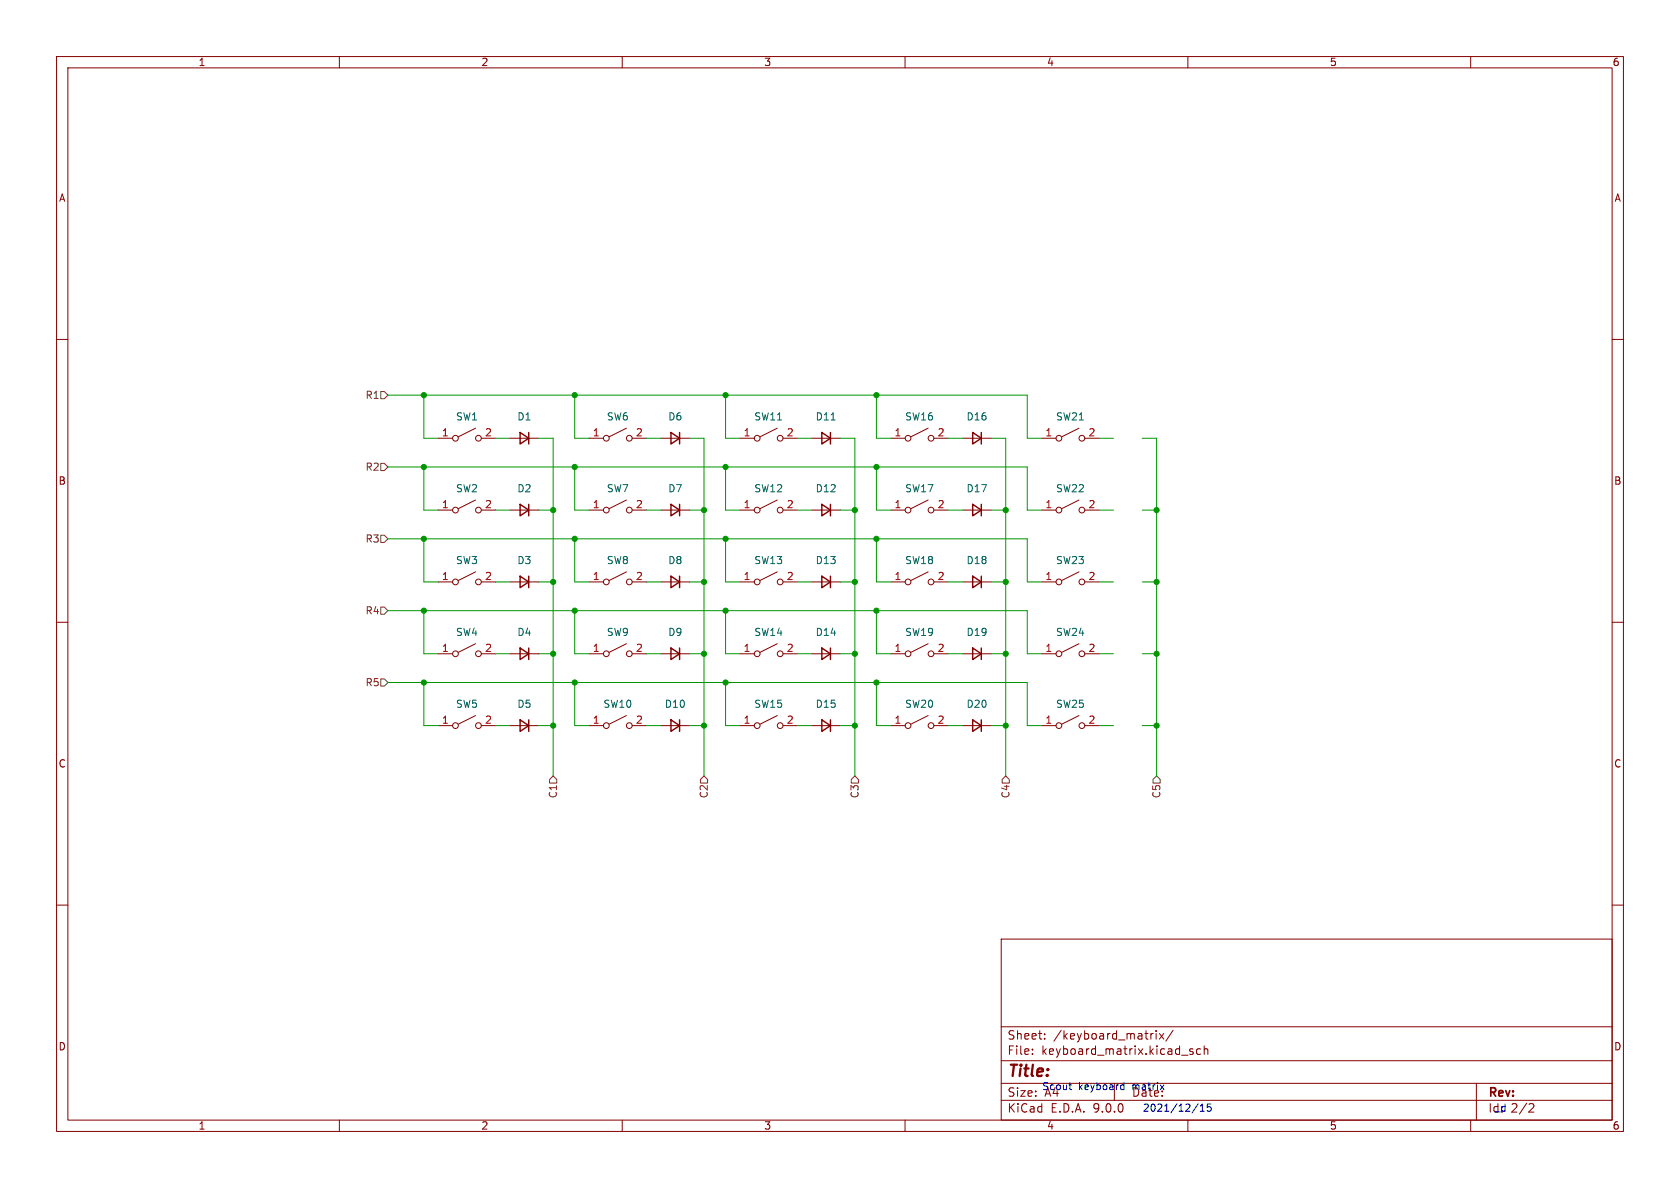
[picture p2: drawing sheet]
<svg xmlns="http://www.w3.org/2000/svg" width="297mm" height="210mm" viewBox="0 0 297 210" stroke-linecap="round" stroke-linejoin="round" font-family="sans-serif">
<g fill="none" stroke="#840000" stroke-width=".18">
<path d="M10 10h277v190h-277zM12 12h273v186h-273zM60 10v2M110 10v2M160 10v2M210 10v2M260 10v2M10 60h2M77.5 77.5h2.5M84.1 75.7l-3.1 1.5M85.1 77.5h2.5M90.2 77.5h5"/>
<path d="M104.1 77.5h2.6M110.7 75.7l-3 1.5M111.8 77.5h2.5M116.8 77.5h5.1M130.8 77.5h2.5M137.4 75.7l-3 1.5M138.4 77.5h2.6M143.5 77.5h5.1M157.5 77.5h2.5M164.1 75.7l-3.1 1.5M165.1 77.5h2.5M170.2 77.5h5.1"/>
<path d="M184.1 77.5h2.6M190.8 75.7l-3.1 1.5M191.8 77.5h2.5M285 60h2M77.5 90.2h2.5M84.1 88.4l-3.1 1.5M85.1 90.2h2.5M90.2 90.2h5M104.1 90.2h2.6M110.7 88.4l-3 1.5M111.8 90.2h2.5M116.8 90.2h5.1"/>
<path d="M130.8 90.2h2.5M137.4 88.4l-3 1.5M138.4 90.2h2.6M143.5 90.2h5.1M157.5 90.2h2.5M164.1 88.4l-3.1 1.5M165.1 90.2h2.5M170.2 90.2h5.1M184.1 90.2h2.6M190.8 88.4l-3.1 1.5M191.8 90.2h2.5M10 110h2"/>
<path d="M77.5 115.6h2.5M77.5 102.9h2.5M84.1 113.8l-3.1 1.5M84.1 101.1l-3.1 1.5M85.1 115.6h2.5M85.1 102.9h2.5M90.2 115.6h5M90.2 102.9h5M104.1 115.6h2.6M104.1 102.9h2.6M110.7 113.8l-3 1.5M110.7 101.1l-3 1.5"/>
<path d="M111.8 115.6h2.5M111.8 102.9h2.5M116.8 115.6h5.1M116.8 102.9h5.1M130.8 115.6h2.5M130.8 102.9h2.5M137.4 113.8l-3 1.5M137.4 101.1l-3 1.5M138.4 115.6h2.6M138.4 102.9h2.6M143.5 115.6h5.1M143.5 102.9h5.1"/>
<path d="M157.5 115.6h2.5M157.5 102.9h2.5M164.1 113.8l-3.1 1.5M164.1 101.1l-3.1 1.5M165.1 115.6h2.5M165.1 102.9h2.5M170.2 115.6h5.1M170.2 102.9h5.1M184.1 115.6h2.6M184.1 102.9h2.6M190.8 113.8l-3.1 1.5M190.8 101.1l-3.1 1.5"/>
<path d="M191.8 115.6h2.5M191.8 102.9h2.5M285 110h2M77.5 128.3h2.5M84.1 126.5l-3.1 1.5M85.1 128.3h2.5M90.2 128.3h5M104.1 128.3h2.6M110.7 126.5l-3 1.5M111.8 128.3h2.5M116.8 128.3h5.1M130.8 128.3h2.5"/>
<path d="M137.4 126.5l-3 1.5M138.4 128.3h2.6M143.5 128.3h5.1M157.5 128.3h2.5M164.1 126.5l-3.1 1.5M165.1 128.3h2.5M170.2 128.3h5.1M184.1 128.3h2.6M190.8 126.5l-3.1 1.5M191.8 128.3h2.5M10 160h2M177 166h108v32h-108z"/>
<path d="M285 160h2M60 198v2M110 198v2M160 198v2M177 194.5h108M177 191.5h108M177 187.5h108M177 181.5h108M182.5 186.3v.1M182.5 185.5v.1M184.7 183.6v.1M184.7 182.8v.1"/>
<path d="M197 191.5v3M203.9 182.7l-.4 .1M204.4 182.2v.1M204.4 182.7v1M205 182.7l.7 1M205.7 182.7l-.7 1M207.4 182.1l-1.3 2M208.9 186.5h1.1M210 198v2M210.9 185.5l-.4-.1-.2 .2 .1 .2 .5 .2v.3h-.6M212.2 185.5l-.4-.1-.3 .3v.4l.2 .2h.5M212.9 185.5l.2-.1 .4 .1v.9"/>
<path d="M212.9 184.9v1.5M260 198v2M261 191.5v6.5M263.5 195.1v1.5M270.5 195.1l.5 .1 .2 .3-1 1.1h1"/>
<circle cx="80.5" cy="77.5" r=".51"/>
<circle cx="84.6" cy="77.5" r=".51"/>
<circle cx="107.2" cy="77.5" r=".51"/>
<circle cx="111.3" cy="77.5" r=".51"/>
<circle cx="133.9" cy="77.5" r=".51"/>
<circle cx="137.9" cy="77.5" r=".51"/>
<circle cx="160.5" cy="77.5" r=".51"/>
<circle cx="164.6" cy="77.5" r=".51"/>
<circle cx="187.2" cy="77.5" r=".51"/>
<circle cx="191.3" cy="77.5" r=".51"/>
<circle cx="80.5" cy="90.2" r=".51"/>
<circle cx="84.6" cy="90.2" r=".51"/>
<circle cx="107.2" cy="90.2" r=".51"/>
<circle cx="111.3" cy="90.2" r=".51"/>
<circle cx="133.9" cy="90.2" r=".51"/>
<circle cx="137.9" cy="90.2" r=".51"/>
<circle cx="160.5" cy="90.2" r=".51"/>
<circle cx="164.6" cy="90.2" r=".51"/>
<circle cx="187.2" cy="90.2" r=".51"/>
<circle cx="191.3" cy="90.2" r=".51"/>
<circle cx="80.5" cy="102.9" r=".51"/>
<circle cx="80.5" cy="115.6" r=".51"/>
<circle cx="84.6" cy="102.9" r=".51"/>
<circle cx="84.6" cy="115.6" r=".51"/>
<circle cx="107.2" cy="115.6" r=".51"/>
<circle cx="107.2" cy="102.9" r=".51"/>
<circle cx="111.3" cy="115.6" r=".51"/>
<circle cx="111.3" cy="102.9" r=".51"/>
<circle cx="133.9" cy="115.6" r=".51"/>
<circle cx="133.9" cy="102.9" r=".51"/>
<circle cx="137.9" cy="115.6" r=".51"/>
<circle cx="137.9" cy="102.9" r=".51"/>
<circle cx="160.5" cy="115.6" r=".51"/>
<circle cx="160.5" cy="102.9" r=".51"/>
<circle cx="164.6" cy="115.6" r=".51"/>
<circle cx="164.6" cy="102.9" r=".51"/>
<circle cx="187.2" cy="115.6" r=".51"/>
<circle cx="187.2" cy="102.9" r=".51"/>
<circle cx="191.3" cy="115.6" r=".51"/>
<circle cx="191.3" cy="102.9" r=".51"/>
<circle cx="80.5" cy="128.3" r=".51"/>
<circle cx="84.6" cy="128.3" r=".51"/>
<circle cx="107.2" cy="128.3" r=".51"/>
<circle cx="111.3" cy="128.3" r=".51"/>
<circle cx="133.9" cy="128.3" r=".51"/>
<circle cx="137.9" cy="128.3" r=".51"/>
<circle cx="160.5" cy="128.3" r=".51"/>
<circle cx="164.6" cy="128.3" r=".51"/>
<circle cx="187.2" cy="128.3" r=".51"/>
<circle cx="191.3" cy="128.3" r=".51"/>
</g>
<g fill="none" stroke="#840000" stroke-width=".25">
<path d="M91.9 76.5l1.6 1-1.6 1zM93.5 76.5v2M118.6 76.5l1.5 1-1.5 1zM120.1 76.5v2M145.3 76.5l1.5 1-1.5 1zM146.8 76.5v2M172 76.5l1.5 1-1.5 1zM173.5 76.5v2M91.9 89.2l1.6 1-1.6 1zM93.5 89.2v2M118.6 89.2l1.5 1-1.5 1zM120.1 89.2v2"/>
<path d="M145.3 89.2l1.5 1-1.5 1zM146.8 89.2v2M172 89.2l1.5 1-1.5 1zM173.5 89.2v2M91.9 114.6l1.6 1-1.6 1zM91.9 101.9l1.6 1-1.6 1zM93.5 101.9v2M93.5 114.6v2M118.6 114.6l1.5 1-1.5 1zM118.6 101.9l1.5 1-1.5 1zM120.1 101.9v2M120.1 114.6v2"/>
<path d="M145.3 114.6l1.5 1-1.5 1zM145.3 101.9l1.5 1-1.5 1zM146.8 101.9v2M146.8 114.6v2M172 114.6l1.5 1-1.5 1zM172 101.9l1.5 1-1.5 1zM173.5 101.9v2M173.5 114.6v2M91.9 127.3l1.6 1-1.6 1zM93.5 127.3v2M118.6 127.3l1.5 1-1.5 1zM120.1 127.3v2"/>
<path d="M145.3 127.3l1.5 1-1.5 1zM146.8 127.3v2M172 127.3l1.5 1-1.5 1zM173.5 127.3v2"/>
</g>
<path d="M146.9 74.2h.8" fill="none" stroke="#006464" stroke-width=".18"/>
<path d="M67.3 69.2h.6l.7 .7-.7 .6h-.6zM67.3 94.6h.6l.7 .7-.7 .6h-.6zM67.3 81.9h.6l.7 .7-.7 .6h-.6zM67.3 107.3h.6l.7 .7-.7 .6h-.6zM67.3 120h.6l.7 .7-.7 .6h-.6zM97.8 137.2l.6 .6v.6h-1.2v-.6zM124.5 137.2l.6 .6v.6h-1.3v-.6zM151.1 137.2l.7 .6v.6h-1.3v-.6zM177.8 137.2l.6 .6v.6h-1.2v-.6zM204.5 137.2l.6 .6v.6h-1.3v-.6z" fill="none" stroke="#725600" stroke-width=".18"/>
<g fill="none" stroke="#009600" stroke-width=".18">
<path d="M68.6 69.9h113v7.6h2.5M74.9 69.9v7.6h2.6M87.6 77.5h2.6M95.2 77.5h2.6v59.7M101.6 69.9v7.6h2.5M114.3 77.5h2.5M121.9 77.5h2.6v59.7M128.3 69.9v7.6h2.5M141 77.5h2.5M148.6 77.5h2.5v59.7M154.9 69.9v7.6h2.6M167.6 77.5h2.6"/>
<path d="M175.3 77.5h2.5v59.7M194.3 77.5h2.5M201.9 77.5h2.6v59.7M68.6 95.3h113v7.6h2.5M68.6 82.6h113v7.6h2.5M74.9 82.6v7.6h2.6M74.9 95.3v7.6h2.6M87.6 90.2h2.6M95.2 90.2h2.6M101.6 82.6v7.6h2.5M101.6 95.3v7.6h2.5M114.3 90.2h2.5"/>
<path d="M121.9 90.2h2.6M128.3 82.6v7.6h2.5M128.3 95.3v7.6h2.5M141 90.2h2.5M148.6 90.2h2.5M154.9 82.6v7.6h2.6M154.9 95.3v7.6h2.6M167.6 90.2h2.6M175.3 90.2h2.5M194.3 90.2h2.5M201.9 90.2h2.6M68.6 108h113v7.6h2.5"/>
<path d="M74.9 108v7.6h2.6M87.6 115.6h2.6M87.6 102.9h2.6M95.2 115.6h2.6M95.2 102.9h2.6M101.6 108v7.6h2.5M114.3 115.6h2.5M114.3 102.9h2.5M121.9 115.6h2.6M121.9 102.9h2.6M128.3 108v7.6h2.5M141 115.6h2.5"/>
<path d="M141 102.9h2.5M148.6 115.6h2.5M148.6 102.9h2.5M154.9 108v7.6h2.6M167.6 115.6h2.6M167.6 102.9h2.6M175.3 115.6h2.5M175.3 102.9h2.5M194.3 115.6h2.5M194.3 102.9h2.5M201.9 115.6h2.6M201.9 102.9h2.6"/>
<path d="M68.6 120.7h113v7.6h2.5M74.9 120.7v7.6h2.6M87.6 128.3h2.6M95.2 128.3h2.6M101.6 120.7v7.6h2.5M114.3 128.3h2.5M121.9 128.3h2.6M128.3 120.7v7.6h2.5M141 128.3h2.5M148.6 128.3h2.5M154.9 120.7v7.6h2.6M167.6 128.3h2.6"/>
<path d="M175.3 128.3h2.5M194.3 128.3h2.5M201.9 128.3h2.6"/>
</g>
<path d="M189 191.8h.5M189.2 192.6h.3M198.3 191.8h.4M198.7 192.6h-.4M198.7 191.4v1.2M205.1 191.8l.7 .8M205.8 191.8l-.7 .8M211.8 195.1l-1.1 1.6M212.2 196.4h.7M212.2 195.5l.4-.3v1.2M214.1 195.2h-.6l-.1 .6 .2-.1h.4l.1 .2v.4l-.2 .1-.5-.1" fill="none" stroke="#0000c2" stroke-width=".18"/>
<g fill="#009600" stroke="#009600" stroke-width=".18">
<circle cx="204.5" cy="128.3" r=".46"/>
<circle cx="204.5" cy="90.2" r=".46"/>
<circle cx="204.5" cy="115.6" r=".46"/>
<circle cx="204.5" cy="102.9" r=".46"/>
<circle cx="177.8" cy="128.3" r=".46"/>
<circle cx="177.8" cy="115.6" r=".46"/>
<circle cx="177.8" cy="102.9" r=".46"/>
<circle cx="151.1" cy="128.3" r=".46"/>
<circle cx="74.9" cy="95.3" r=".46"/>
<circle cx="74.9" cy="69.9" r=".46"/>
<circle cx="97.8" cy="90.2" r=".46"/>
<circle cx="97.8" cy="102.9" r=".46"/>
<circle cx="74.9" cy="82.6" r=".46"/>
<circle cx="101.6" cy="82.6" r=".46"/>
<circle cx="101.6" cy="69.9" r=".46"/>
<circle cx="128.3" cy="95.3" r=".46"/>
<circle cx="124.5" cy="102.9" r=".46"/>
<circle cx="128.3" cy="82.6" r=".46"/>
<circle cx="128.3" cy="69.9" r=".46"/>
<circle cx="154.9" cy="95.3" r=".46"/>
<circle cx="151.1" cy="102.9" r=".46"/>
<circle cx="154.9" cy="108" r=".46"/>
<circle cx="151.1" cy="90.2" r=".46"/>
<circle cx="151.1" cy="115.6" r=".46"/>
<circle cx="154.9" cy="120.7" r=".46"/>
<circle cx="124.5" cy="90.2" r=".46"/>
<circle cx="124.5" cy="115.6" r=".46"/>
<circle cx="128.3" cy="120.7" r=".46"/>
<circle cx="128.3" cy="108" r=".46"/>
<circle cx="101.6" cy="95.3" r=".46"/>
<circle cx="124.5" cy="128.3" r=".46"/>
<circle cx="97.8" cy="115.6" r=".46"/>
<circle cx="101.6" cy="120.7" r=".46"/>
<circle cx="101.6" cy="108" r=".46"/>
<circle cx="97.8" cy="128.3" r=".46"/>
<circle cx="74.9" cy="108" r=".46"/>
<circle cx="74.9" cy="120.7" r=".46"/>
<circle cx="154.9" cy="69.9" r=".46"/>
<circle cx="177.8" cy="90.2" r=".46"/>
<circle cx="154.9" cy="82.6" r=".46"/>
</g>
<text font-size="2.8" fill="#840000" x="178" y="190.9">Title:</text>
<g font-size="2.1" fill="#840000">
<text x="178" y="184">Sheet:</text>
<text x="186.2" y="184">/keyboard_matrix/</text>
<text x="178" y="186.7">File:</text>
<text x="184.1" y="186.7">keyboard_matrix.kicad_sch</text>
<text x="178" y="196.9">KiCad</text>
<text x="178" y="194.1">Size:</text>
<text x="185.7" y="196.9">E.D.A.</text>
<text x="193.3" y="196.9">9.0.0</text>
<text x="200" y="194.1">Date:</text>
<text x="263" y="194.3">Rev:</text>
<text x="267.1" y="196.9">2/2</text>
</g>
<text font-size="2.1" fill="#0000c2" x="184.7" y="194.1">A4</text>
<g font-size="1.8" fill="#840000">
<text x="35" y="11.9">1</text>
<text x="85" y="11.9">2</text>
<text x="135" y="11.9">3</text>
<text x="185" y="11.9">4</text>
<text x="235" y="11.9">5</text>
<text x="285" y="11.9">6</text>
<text x="10.3" y="35.9">A</text>
<text x="285.3" y="35.9">A</text>
<text x="10.3" y="85.9">B</text>
<text x="285.3" y="85.9">B</text>
<text x="10.3" y="135.9">C</text>
<text x="285.3" y="135.9">C</text>
<text x="10.3" y="185.9">D</text>
<text x="285.3" y="185.9">D</text>
<text x="35" y="199.9">1</text>
<text x="85" y="199.9">2</text>
<text x="135" y="199.9">3</text>
<text x="185" y="199.9">4</text>
<text x="235" y="199.9">5</text>
<text x="285" y="199.9">6</text>
</g>
<g font-size="1.8" fill="#725600">
<text x="64.5" y="70.7">R1</text>
<text x="64.5" y="83.4">R2</text>
<text x="64.5" y="96.1">R3</text>
<text x="64.5" y="108.8">R4</text>
<text x="64.5" y="121.5">R5</text>
<text x="98.7" y="141.2" transform="rotate(-90 98.7 141.2)">C1</text>
<text x="125.3" y="141.2" transform="rotate(-90 125.3 141.2)">C2</text>
<text x="152" y="141.2" transform="rotate(-90 152 141.2)">C3</text>
<text x="178.7" y="141.2" transform="rotate(-90 178.7 141.2)">C4</text>
<text x="205.3" y="141.2" transform="rotate(-90 205.3 141.2)">C5</text>
</g>
<g font-size="1.8" fill="#a90000">
<text x="78" y="77.2">1</text>
<text x="85.7" y="77.2">2</text>
<text x="104.7" y="77.2">1</text>
<text x="112.3" y="77.2">2</text>
<text x="131.4" y="77.2">1</text>
<text x="139" y="77.2">2</text>
<text x="158" y="77.2">1</text>
<text x="165.7" y="77.2">2</text>
<text x="184.7" y="77.2">1</text>
<text x="192.3" y="77.2">2</text>
<text x="78" y="89.9">1</text>
<text x="85.7" y="89.9">2</text>
<text x="104.7" y="89.9">1</text>
<text x="112.3" y="89.9">2</text>
<text x="131.4" y="89.9">1</text>
<text x="139" y="89.9">2</text>
<text x="158" y="89.9">1</text>
<text x="165.7" y="89.9">2</text>
<text x="184.7" y="89.9">1</text>
<text x="192.3" y="89.9">2</text>
<text x="78" y="102.6">1</text>
<text x="85.7" y="102.6">2</text>
<text x="104.7" y="102.6">1</text>
<text x="112.3" y="102.6">2</text>
<text x="131.4" y="102.6">1</text>
<text x="139" y="102.6">2</text>
<text x="158" y="102.6">1</text>
<text x="165.7" y="102.6">2</text>
<text x="184.7" y="102.6">1</text>
<text x="192.3" y="102.6">2</text>
<text x="78" y="115.3">1</text>
<text x="85.7" y="115.3">2</text>
<text x="104.7" y="115.3">1</text>
<text x="112.3" y="115.3">2</text>
<text x="131.4" y="115.3">1</text>
<text x="139" y="115.3">2</text>
<text x="158" y="115.3">1</text>
<text x="165.7" y="115.3">2</text>
<text x="184.7" y="115.3">1</text>
<text x="192.3" y="115.3">2</text>
<text x="78" y="128">1</text>
<text x="85.7" y="128">2</text>
<text x="104.7" y="128">1</text>
<text x="112.3" y="128">2</text>
<text x="131.4" y="128">1</text>
<text x="139" y="128">2</text>
<text x="158" y="128">1</text>
<text x="165.7" y="128">2</text>
<text x="184.7" y="128">1</text>
<text x="192.3" y="128">2</text>
</g>
<g font-size="1.8" fill="#006464">
<text x="80.5" y="74.5">SW1</text>
<text x="91.4" y="74.5">D1</text>
<text x="107.2" y="74.5">SW6</text>
<text x="118" y="74.5">D6</text>
<text x="133.2" y="74.5">SW11</text>
<text x="144.1" y="74.5">D11</text>
<text x="159.9" y="74.5">SW16</text>
<text x="170.8" y="74.5">D16</text>
<text x="186.6" y="74.5">SW21</text>
<text x="80.5" y="87.2">SW2</text>
<text x="91.4" y="87.2">D2</text>
<text x="107.2" y="87.2">SW7</text>
<text x="118" y="87.2">D7</text>
<text x="133.2" y="87.2">SW12</text>
<text x="144.1" y="87.2">D12</text>
<text x="159.9" y="87.2">SW17</text>
<text x="170.8" y="87.2">D17</text>
<text x="186.6" y="87.2">SW22</text>
<text x="80.5" y="99.9">SW3</text>
<text x="91.4" y="99.9">D3</text>
<text x="107.2" y="99.9">SW8</text>
<text x="118" y="99.9">D8</text>
<text x="133.2" y="99.9">SW13</text>
<text x="144.1" y="99.9">D13</text>
<text x="159.9" y="99.9">SW18</text>
<text x="170.8" y="99.9">D18</text>
<text x="186.6" y="99.9">SW23</text>
<text x="80.5" y="112.6">SW4</text>
<text x="91.4" y="112.6">D4</text>
<text x="107.2" y="112.6">SW9</text>
<text x="118" y="112.6">D9</text>
<text x="133.2" y="112.6">SW14</text>
<text x="144.1" y="112.6">D14</text>
<text x="159.9" y="112.6">SW19</text>
<text x="170.8" y="112.6">D19</text>
<text x="186.6" y="112.6">SW24</text>
<text x="80.5" y="125.3">SW5</text>
<text x="91.4" y="125.3">D5</text>
<text x="106.6" y="125.3">SW10</text>
<text x="117.4" y="125.3">D10</text>
<text x="133.2" y="125.3">SW15</text>
<text x="144.1" y="125.3">D15</text>
<text x="159.9" y="125.3">SW20</text>
<text x="170.8" y="125.3">D20</text>
<text x="186.6" y="125.3">SW25</text>
</g>
<g font-size="1.8" fill="#0000c2">
<text x="184.1" y="192.8">Scout</text>
<text x="190.6" y="192.8">keyboard</text>
<text x="200.3" y="192.8">matrix</text>
<text x="201.9" y="196.6">2021/12/15</text>
<text x="264.2" y="196.6">_d</text>
</g>
</svg>
